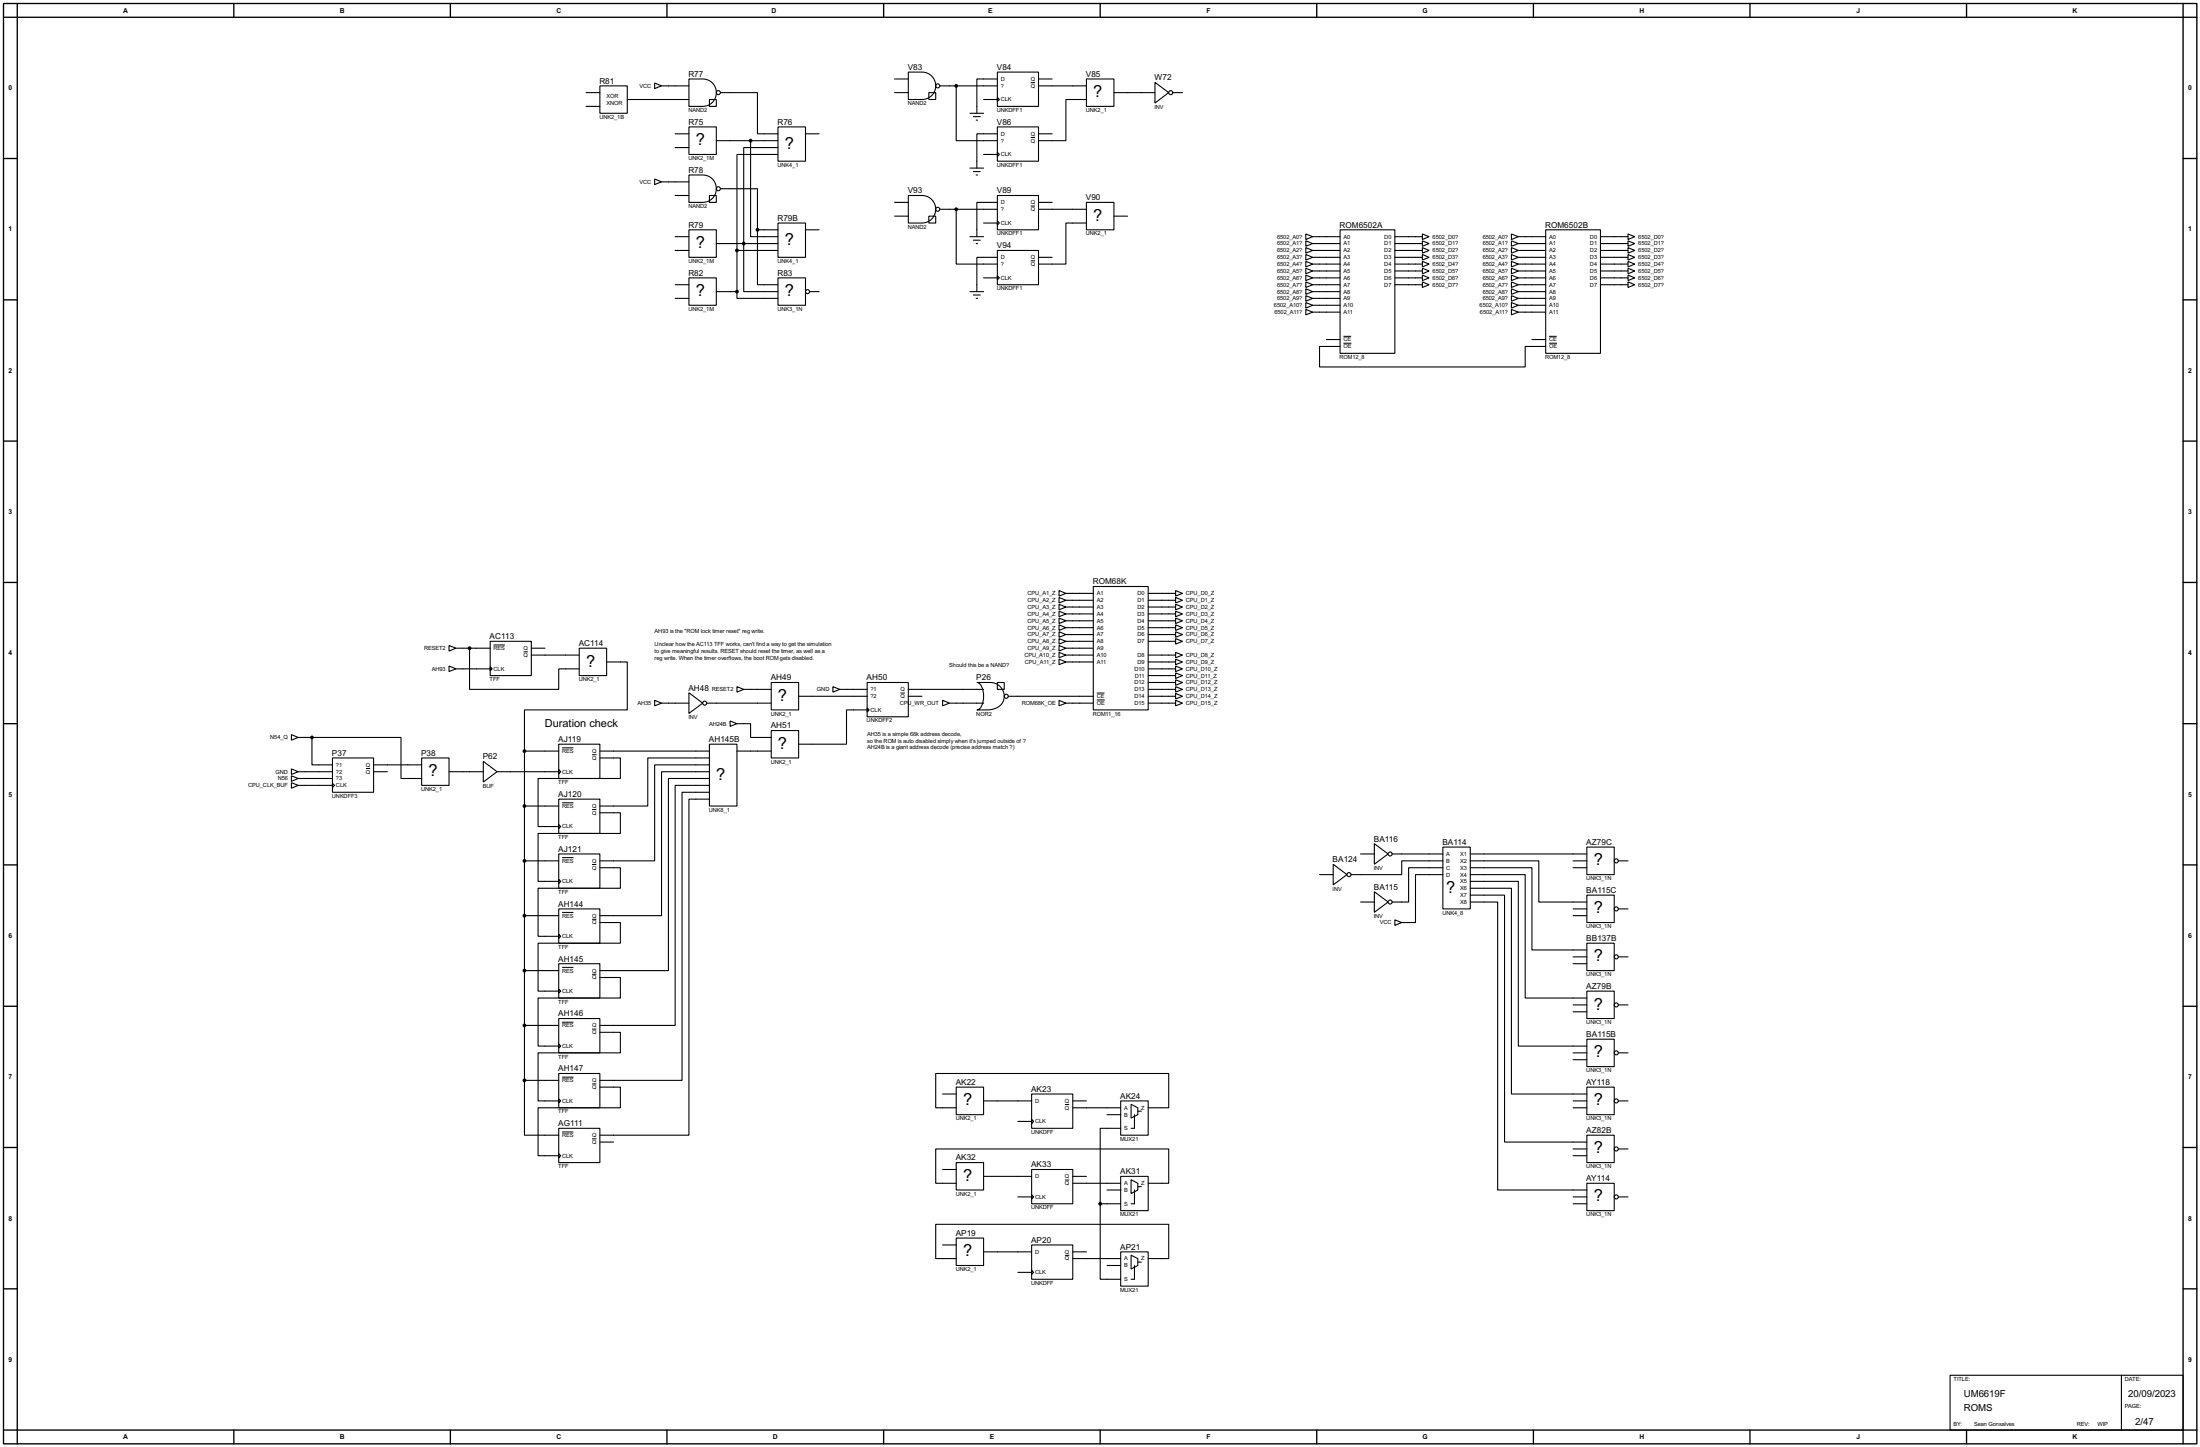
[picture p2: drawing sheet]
<svg xmlns="http://www.w3.org/2000/svg" width="815mm" height="536mm" viewBox="0 0 815 536" stroke-linecap="round" stroke-linejoin="round" font-family="sans-serif">
<g fill="none" stroke="#000" stroke-width=".5">
<path d="M1.3 1.3h812.8v533.4h-812.8zM6.4 6.4h802.6v523.2h-802.6zM6.4 1.3v5.1h-5.1M86.7 1.3v5.1M166.9 1.3v5.1M247.2 1.3v5.1M327.5 1.3v5.1M407.7 1.3v5.1M488 1.3v5.1M568.3 1.3v5.1M648.5 1.3v5.1M728.8 1.3v5.1"/>
<path d="M809 1.3v5.1h5.1M1.3 58.7h5.1M809 58.7h5.1M1.3 111.1h5.1M809 111.1h5.1M1.3 163.4h5.1M809 163.4h5.1M1.3 215.7h5.1M809 215.7h5.1M1.3 268h5.1M809 268h5.1M1.3 320.3h5.1"/>
<path d="M809 320.3h5.1M1.3 372.7h5.1M809 372.7h5.1M1.3 425h5.1M809 425h5.1M1.3 477.3h5.1M809 477.3h5.1M1.3 529.6h5.1v5.1M86.7 529.6v5.1M166.9 529.6v5.1M247.2 529.6v5.1M327.5 529.6v5.1"/>
<path d="M407.7 529.6v5.1M488 529.6v5.1M568.3 529.6v5.1M648.5 529.6v5.1M728.8 529.6v5.1M814.1 529.6h-5.1v5.1"/>
</g>
<g fill="none" stroke="#000" stroke-width=".4">
<path d="M217.2 34.3h5.1M217.2 39.4h5.1M222.3 31.8h10.2v10.2h-10.2zM232.5 36.9h22.8M242.6 30.8l2.6 1-2.6 1zM245.2 31.8h10.1M255.3 29.3h1.1a11 11 0 0 1 7.3 1.1 5.1 5.1 0 0 1 1.5 5.6 5.1 5.1 0 0 1-4.8 3.4h-5.1zM262.9 36.9h2.6v2.5h-2.6zM267 34.3h13.7v15.3h7.6M331.5 34.3h5.1M331.5 29.3h5.1M336.6 26.7h1.1a11 11 0 0 1 7.2 1.2 5.1 5.1 0 0 1 1.6 5.6 5.1 5.1 0 0 1-4.8 3.4h-5.1z"/>
<path d="M344.2 34.3h2.6v2.6h-2.6zM348.3 31.8h21.3M354.4 31.8v20.3h15.2M364.5 36.9h5.1M369.6 26.7h15.3v12.7h-15.3zM369.6 36.1l.8 .8-.8 .7zM369.6 29.3h-7.6v12.7M384.9 31.8h17.7M384.9 29.3h5M402.6 29.3h10.2v10.1h-10.2zM402.6 36.9h-7.6v15.2h-10.1M412.8 34.3h15.2"/>
<path d="M428 30.5l5.1 3.8-5.1 3.9zM434.6 34.3h3.6M250.2 49.6h5.1M250.2 54.7h5.1M255.3 47h10.2v10.2h-10.2zM265.5 52.1h22.8M278.2 52.1v35.6h10.1M288.3 47h10.2v12.7h-10.2zM288.3 54.7h-12.7v53.3h12.7M288.3 57.2h-15.2v35.6M298.5 49.6h5.1M359.5 42h5"/>
<path d="M360.7 43.2h2.6M361.8 44.5h.5M364.5 57.2h5.1M369.6 47h15.3v12.7h-15.3zM369.6 56.4l.8 .8-.8 .8zM369.6 49.6h-7.6v12.7M384.9 49.6h5M242.6 66.3l2.6 1.1-2.6 1zM245.2 67.4h10.1M250.2 72.4h5.1M255.3 64.8h1.1a11 11 0 0 1 7.3 1.2 5.1 5.1 0 0 1 1.5 5.6 5.1 5.1 0 0 1-4.8 3.4h-5.1zM262.9 72.4h2.6v2.6h-2.6z"/>
<path d="M267 69.9h13.7v15.2M331.5 75h5.1M336.6 72.4h1.1a10.9 10.9 0 0 1 7.2 1.2 5.1 5.1 0 0 1 1.6 5.6 5.1 5.1 0 0 1-4.8 3.4h-5.1zM348.3 77.5h21.3M354.4 77.5v20.3h15.2M359.5 62.3h5M360.7 63.6h2.6M361.8 64.8h.5M369.6 72.4h15.3v12.7h-15.3zM369.6 75h-7.6v12.7M384.9 77.5h17.7M384.9 75h5"/>
<path d="M402.6 75h10.2v10.1h-10.2zM250.2 92.8h5.1M250.2 87.7h5.1M255.3 85.1h10.2v10.2h-10.2zM265.5 90.2h22.8M273.1 92.8h15.2M273.1 92.8v15.2M280.7 85.1v20.4h7.6M280.7 85.1h7.6M288.3 82.6h10.2v12.7h-10.2zM298.5 85.1h5.1M331.5 80.1h5.1"/>
<path d="M344.2 80.1h2.6v2.5h-2.6zM359.5 87.7h5M360.7 89h2.6M361.8 90.2h.5M364.5 82.6h5.1M369.6 81.8l.8 .8-.8 .8zM369.6 92.8h15.3v12.7h-15.3zM369.6 95.3h-7.6v12.7M384.9 95.3h5M402.6 82.6h-7.6v15.2h-10.1M412.8 80.1h5.1M483.9 86.7l2.6 1-2.6 1z"/>
<path d="M483.9 89.2l2.6 1-2.6 1zM483.9 91.7l2.6 1.1-2.6 1zM483.9 94.3l2.6 1-2.6 1zM483.9 96.8l2.6 1-2.6 1.1zM483.9 99.4l2.6 1-2.6 1zM486.5 90.2h10.1M486.5 92.8h10.1M486.5 95.3h10.1M486.5 97.8h10.1M486.5 87.7h10.1M496.6 85.1h20.3v45.8h-20.3zM516.9 90.2h10.2"/>
<path d="M516.9 92.8h10.2M516.9 95.3h10.2M516.9 97.8h10.2M516.9 87.7h10.2M527.1 86.7l2.5 1-2.5 1zM527.1 89.2l2.5 1-2.5 1zM527.1 91.7l2.5 1.1-2.5 1zM527.1 94.3l2.5 1-2.5 1zM527.1 96.8l2.5 1-2.5 1.1zM527.1 99.4l2.5 1-2.5 1zM560.1 86.7l2.6 1-2.6 1zM560.1 89.2l2.6 1-2.6 1z"/>
<path d="M560.1 91.7l2.6 1.1-2.6 1zM560.1 94.3l2.6 1-2.6 1zM560.1 96.8l2.6 1-2.6 1.1zM560.1 99.4l2.6 1-2.6 1zM562.7 90.2h10.1M562.7 92.8h10.1M562.7 95.3h10.1M562.7 97.8h10.1M562.7 87.7h10.1M572.8 85.1h20.3v45.8h-20.3zM593.1 90.2h10.2M593.1 92.8h10.2"/>
<path d="M593.1 95.3h10.2M593.1 97.8h10.2M593.1 87.7h10.2M603.3 86.7l2.5 1-2.5 1zM603.3 89.2l2.5 1-2.5 1zM603.3 91.7l2.5 1.1-2.5 1zM603.3 94.3l2.5 1-2.5 1zM603.3 96.8l2.5 1-2.5 1.1zM603.3 99.4l2.5 1-2.5 1zM250.2 105.5h5.1M250.2 110.5h5.1M255.3 102.9h10.2v10.2h-10.2z"/>
<path d="M265.5 108h7.6M273.1 108v2.5h15.2M288.3 102.9h10.2v10.2h-10.2zM300 108h3.6M359.5 108h5M360.7 109.3h2.6M361.8 110.5h.5M364.5 102.9h5.1M369.6 102.2l.8 .7-.8 .8zM483.9 101.9l2.6 1-2.6 1zM483.9 104.4l2.6 1.1-2.6 1zM483.9 107l2.6 1-2.6 1z"/>
<path d="M483.9 109.5l2.6 1-2.6 1.1zM483.9 112.1l2.6 1-2.6 1zM483.9 114.6l2.6 1-2.6 1zM486.5 100.4h10.1M486.5 102.9h10.1M486.5 105.5h10.1M486.5 108h10.1M486.5 110.5h10.1M486.5 113.1h10.1M486.5 115.6h10.1M516.9 100.4h10.2M516.9 102.9h10.2"/>
<path d="M516.9 105.5h10.2M527.1 101.9l2.5 1-2.5 1zM527.1 104.4l2.5 1.1-2.5 1zM560.1 101.9l2.6 1-2.6 1zM560.1 104.4l2.6 1.1-2.6 1zM560.1 107l2.6 1-2.6 1zM560.1 109.5l2.6 1-2.6 1.1zM560.1 112.1l2.6 1-2.6 1zM560.1 114.6l2.6 1-2.6 1zM562.7 100.4h10.1M562.7 102.9h10.1M562.7 105.5h10.1"/>
<path d="M562.7 108h10.1M562.7 110.5h10.1M562.7 113.1h10.1M562.7 115.6h10.1M593.1 100.4h10.2M593.1 102.9h10.2M593.1 105.5h10.2M603.3 101.9l2.5 1-2.5 1zM603.3 104.4l2.5 1.1-2.5 1zM491.5 125.8h5.1M496.6 128.3h-7.6v7.6h76.2v-7.6h7.6M567.7 125.8h5.1"/>
<path d="M392.5 218.7l2.5 1.1-2.5 1zM395 219.8h10.2M405.2 217.2h20.3v45.7h-20.3zM425.5 219.8h10.2M435.7 218.7l2.5 1.1-2.5 1zM166.4 239.1l2.6 1-2.6 1zM181.7 237.5h15.2v12.7h-15.2zM392.5 221.3l2.5 1-2.5 1zM392.5 223.8l2.5 1-2.5 1.1zM392.5 226.4l2.5 1-2.5 1zM392.5 228.9l2.5 1-2.5 1zM392.5 231.4l2.5 1.1-2.5 1z"/>
<path d="M392.5 234l2.5 1-2.5 1zM392.5 236.5l2.5 1-2.5 1.1zM392.5 239.1l2.5 1-2.5 1zM395 222.3h10.2M395 224.8h10.2M395 227.4h10.2M395 229.9h10.2M395 232.5h10.2M395 235h10.2M395 237.5h10.2M425.5 222.3h10.2M425.5 224.8h10.2"/>
<path d="M425.5 227.4h10.2M425.5 229.9h10.2M425.5 232.5h10.2M425.5 235h10.2M425.5 237.5h10.2M435.7 221.3l2.5 1-2.5 1zM435.7 223.8l2.5 1-2.5 1.1zM435.7 226.4l2.5 1-2.5 1zM435.7 228.9l2.5 1-2.5 1zM435.7 231.4l2.5 1.1-2.5 1zM435.7 234l2.5 1-2.5 1zM435.7 236.5l2.5 1-2.5 1.1z"/>
<path d="M166.4 246.7l2.6 1-2.6 1zM169 240.1h12.7M169 247.7h12.7M174 240.1v15.2h33.1v-7.6h7.6M181.7 246.9l.7 .8-.7 .8zM196.9 240.1h5.1M196.9 242.6h17.8M214.7 240.1h10.1v10.1h-10.1zM224.8 245.2h7.7v17.7h-38.1v15.3M242.6 259.4l2.6 1-2.6 1zM255.3 256.6l5.1 3.8-5.1 3.8zM273.1 254.3l2.5 1-2.5 1z"/>
<path d="M275.6 255.3h10.2M285.8 252.8h10.2v10.1h-10.2zM296 257.9h25.4M308.7 254.3l2.5 1-2.5 1zM311.2 255.3h10.2M321.4 252.8h15.2v12.7h-15.2zM336.6 255.3h27.9M336.6 257.9h5.1M349.3 259.4l2.5 1-2.5 1zM362 252.8h.7a17.2 17.2 0 0 1 6.9 .6 5 5 0 0 1 2.4 5.8 5 5 0 0 1-5.1 3.6l-4.9 .1a3.2 3.2 0 0 0 2.3-3.1 7.8 7.8 0 0 0-1.3-6.7zM369.6 252.8h2.6v2.5h-2.6zM373.7 257.9h31.5"/>
<path d="M392.5 241.6l2.5 1-2.5 1zM392.5 244.1l2.5 1.1-2.5 1zM392.5 259.4l2.5 1-2.5 1zM395 240.1h10.2M395 242.6h10.2M395 245.2h10.2M425.5 242.6h10.2M425.5 245.2h10.2M425.5 247.7h10.2M425.5 250.2h10.2M425.5 252.8h10.2M425.5 255.3h10.2"/>
<path d="M425.5 257.9h10.2M435.7 241.6l2.5 1-2.5 1zM435.7 244.1l2.5 1.1-2.5 1zM435.7 246.7l2.5 1-2.5 1zM435.7 249.2l2.5 1-2.5 1.1zM435.7 251.8l2.5 1-2.5 1zM435.7 254.3l2.5 1-2.5 1zM435.7 256.8l2.5 1.1-2.5 1zM435.7 259.4l2.5 1-2.5 1zM108 272.1l2.5 1-2.5 1zM110.5 273.1h5.1M115.6 273.1v10.2h7.6"/>
<path d="M115.6 273.1h33v15.2h7.7M194.4 278.2h12.7M194.4 278.2v121.9M207.1 275.6h15.2v12.7h-15.2zM222.3 278.2h40.6M245.2 260.4h10.1M261.9 260.4h23.9M262.9 275.6h10.2v22.9h-10.2zM270.6 267l2.5 1-2.5 1zM273.1 268h5.1v5.1h7.6M273.1 278.2h12.7M285.8 270.6h10.2v10.1h-10.2z"/>
<path d="M321.4 262.2l.7 .7-.7 .8zM321.4 262.9h-7.7v12.7h-17.7M351.8 260.4h12.7M395 260.4h10.2M425.5 260.4h10.2M108 289.9l2.5 1-2.5 1zM108 284.8l2.5 1-2.5 1zM108 287.3l2.5 1-2.5 1.1zM110.5 285.8h12.7M110.5 290.9h12.7M110.5 288.3h12.7M123.2 280.7h15.3v12.7h-15.3z"/>
<path d="M123.2 290.1l.8 .8-.8 .7zM138.5 285.8h5.1M138.5 283.3h17.8M156.3 280.7h10.1v10.2h-10.1zM166.4 285.8h12.7M179.1 282l5.1 3.8-5.1 3.8zM184.2 285.8h22.9M194.4 298.5h12.7M207.1 285l.7 .8-.7 .8zM207.1 296h15.2v12.7h-15.2zM222.3 280.7h7.6v7.6h-30.5v17.8h7.7M262.9 280.7h-22.8v17.8h-17.8"/>
<path d="M262.9 283.3h-20.3v35.5h-20.3M262.9 285.8h-17.7v53.3h-22.9M262.9 288.3h-15.2v71.2h-25.4M262.9 290.9h-12.7v88.9h-27.9M262.9 293.4h-10.1v106.7h-30.5M262.9 296h-7.6v124.4h-33M194.4 318.8h12.7M207.1 305.4l.7 .7-.7 .8zM207.1 316.3h15.2v12.7h-15.2zM222.3 301h7.6v7.7h-30.5v17.7h7.7M504.2 316.3h5.1M509.3 312.5l5.1 3.8-5.1 3.8z"/>
<path d="M515.9 316.3h18.8M534.7 313.7h10.2v22.9h-10.2zM534.7 318.8h-15.2v5.1h-18.8M544.9 318.8h25.4v15.3h17.8M544.9 316.3h43.2M583 318.8h5.1M588.1 313.7h10.1v10.2h-10.1zM599.7 318.8h3.6M194.4 339.1h12.7M207.1 325.7l.7 .7-.7 .8zM207.1 336.6h15.2v12.7h-15.2zM222.3 321.4h7.6v7.6h-30.5v17.8h7.7"/>
<path d="M489 323.9h5.1M494.1 320.1l5.1 3.8-5.1 3.8zM504.2 334.1h5.1M509.3 330.3l5.1 3.8-5.1 3.8zM534.7 321.4h-12.7v12.7h-6.1M534.7 323.9h-10.1v17.8h-5.1M544.9 321.4h22.8v30.4h20.4M544.9 323.9h20.3v45.7h22.9M544.9 326.4h17.8v61h25.4M544.9 329h15.2v76.2h28M544.9 331.5h12.7v91.5h30.5M544.9 334.1h10.1v106.6h33.1"/>
<path d="M583 339.1h5.1M583 321.4h5.1M583 336.6h5.1M588.1 331.5h10.1v10.2h-10.1zM599.7 336.6h3.6M194.4 359.5h12.7M207.1 346l.7 .8-.7 .7zM207.1 356.9h15.2v12.7h-15.2zM222.3 341.7h7.6v7.6h-30.5v17.8h7.7M516.9 340.7l2.6 1-2.6 1zM583 354.4h5.1M583 356.9h5.1"/>
<path d="M588.1 349.3h10.1v10.2h-10.1zM599.7 354.4h3.6M194.4 379.8h12.7M207.1 366.3l.7 .8-.7 .7zM207.1 377.2h15.2v12.7h-15.2zM222.3 362h7.6v7.6h-30.5v17.8h7.7M583 372.2h5.1M583 374.7h5.1M588.1 367.1h10.1v10.1h-10.1zM599.7 372.2h3.6M207.1 386.6l.7 .8-.7 .8zM207.1 397.6h15.2v12.7h-15.2z"/>
<path d="M222.3 382.3h7.6v7.6h-30.5v17.8h7.7M583 389.9h5.1M583 392.5h5.1M588.1 384.9h10.1v10.1h-10.1zM599.7 389.9h3.6M194.4 400.1v20.3h12.7M194.4 400.1h12.7M207.1 407l.7 .7-.7 .8zM207.1 417.9h15.2v12.7h-15.2zM222.3 402.6h7.6v7.7h-30.5v17.7h7.7M349.3 405.2h5.1M354.4 402.6h10.1v10.2h-10.1z"/>
<path d="M354.4 410.3h-7.6v-12.7h86.3v12.7h-7.6M364.5 407.7h17.8M377.2 415.3h5.1M382.3 405.2h15.3v12.7h-15.3zM382.3 414.6l.8 .7-.8 .8zM397.6 407.7h5M397.6 410.3h17.7M410.3 412.8h5M415.3 407.7h10.2v12.7h-10.2zM415.3 417.9h-7.6v27.9M419.2 409l2.5 1.3v2.5l-2.5 1.3zM420.4 412.8v5.1h-1.2"/>
<path d="M421.7 411.5h1.3M583 407.7h5.1M583 410.3h5.1M588.1 402.6h10.1v10.2h-10.1zM599.7 407.7h3.6M207.1 427.3l.7 .7-.7 .8zM222.3 423h5.1M349.3 433.1h5.1M354.4 430.6h10.1v10.1h-10.1zM354.4 438.2h-7.6v-12.7h86.3v12.7h-7.6M364.5 435.7h17.8M382.3 433.1h15.3v12.7h-15.3z"/>
<path d="M397.6 435.7h5M397.6 438.2h17.7M415.3 435.7h10.2v12.7h-10.2zM419.2 436.9l2.5 1.3v2.5l-2.5 1.3zM421.7 439.5h1.3M583 428h5.1M583 425.5h5.1M588.1 420.4h10.1v10.2h-10.1zM588.1 438.2h10.1v10.2h-10.1zM599.7 425.5h3.6M354.4 458.5h10.1v10.2h-10.1zM377.2 443.3h5.1"/>
<path d="M382.3 442.5l.8 .8-.8 .7zM407.7 445.8v28h7.6M407.7 445.8h7.6M410.3 440.7h5M420.4 440.7v5.1h-1.2M583 445.8h5.1M583 443.3h5.1M599.7 443.3h3.6M349.3 461.1h5.1M354.4 466.1h-7.6v-12.7h86.3v12.7h-7.6M364.5 463.6h17.8M377.2 471.2h5.1"/>
<path d="M382.3 461.1h15.3v12.7h-15.3zM382.3 470.5l.8 .7-.8 .8zM397.6 463.6h5M397.6 466.1h17.7M410.3 468.7h5M415.3 463.6h10.2v12.7h-10.2zM419.2 464.9l2.5 1.2v2.6l-2.5 1.3zM420.4 468.7v5.1h-1.2M421.7 467.4h1.3M722.7 509.3h86.3v20.3h-86.3zM786.2 509.3v20.3"/>
<circle cx="266.2" cy="34.3" r=".75"/>
<circle cx="347.5" cy="31.8" r=".75"/>
<circle cx="433.8" cy="34.3" r=".75"/>
<circle cx="266.2" cy="69.9" r=".75"/>
<circle cx="347.5" cy="77.5" r=".75"/>
<circle cx="299.2" cy="108" r=".75"/>
<circle cx="372.9" cy="257.9" r=".75"/>
<circle cx="261.1" cy="260.4" r=".75"/>
<circle cx="515.1" cy="316.3" r=".75"/>
<circle cx="598.9" cy="318.8" r=".75"/>
<circle cx="499.9" cy="323.9" r=".75"/>
<circle cx="515.1" cy="334.1" r=".75"/>
<circle cx="598.9" cy="336.6" r=".75"/>
<circle cx="598.9" cy="354.4" r=".75"/>
<circle cx="598.9" cy="372.2" r=".75"/>
<circle cx="598.9" cy="389.9" r=".75"/>
<circle cx="598.9" cy="407.7" r=".75"/>
<circle cx="598.9" cy="425.5" r=".75"/>
<circle cx="598.9" cy="443.3" r=".75"/>
</g>
<g fill="none" stroke="#000" stroke-width=".37">
<path d="M382 30.6h1.6M382 50.9h1.6M382 76.3h1.6M382 96.6h1.6M497.9 124.6h2.8M497.9 127.1h2.9M574.1 124.6h2.8M574.1 127.1h2.9M182.9 238.9h4.2M194 241.4h1.6M333.7 256.7h1.6M406.5 256.7h2.8"/>
<path d="M406.5 259.2h2.9M208.3 277h4.2M219.4 279.5h1.6M135.6 284.6h1.6M208.3 297.3h4.2M219.4 299.8h1.6M208.3 317.6h4.2M208.3 337.9h4.2M219.4 320.2h1.6M208.3 358.3h4.2M219.4 340.5h1.6M208.3 378.6h4.2"/>
<path d="M219.4 360.8h1.6M208.3 398.9h4.2M219.4 381.1h1.6M208.3 419.2h4.2M219.4 401.4h1.6M394.7 409.1h1.6M219.4 421.8h1.6M394.7 437h1.6M394.7 464.9h1.6"/>
</g>
<g fill="#000" stroke="#000" stroke-width=".4">
<circle cx="354.3" cy="31.8" r=".5"/>
<circle cx="278.1" cy="52.1" r=".5"/>
<circle cx="354.3" cy="77.5" r=".5"/>
<circle cx="273.1" cy="92.8" r=".5"/>
<circle cx="275.6" cy="90.2" r=".5"/>
<circle cx="280.7" cy="85.1" r=".5"/>
<circle cx="273.1" cy="108" r=".5"/>
<circle cx="174" cy="240.1" r=".5"/>
<circle cx="115.6" cy="273.1" r=".5"/>
<circle cx="194.3" cy="278.2" r=".5"/>
<circle cx="194.3" cy="298.5" r=".5"/>
<circle cx="194.3" cy="318.8" r=".5"/>
<circle cx="194.3" cy="339.1" r=".5"/>
<circle cx="194.3" cy="359.5" r=".5"/>
<circle cx="194.3" cy="379.8" r=".5"/>
<circle cx="194.3" cy="400.1" r=".5"/>
<circle cx="407.7" cy="445.8" r=".5"/>
</g>
<g font-size="6.9">
<text x="405.2" y="36">?</text>
<text x="257.9" y="53.8">?</text>
<text x="290.9" y="55">?</text>
<text x="405.2" y="81.8">?</text>
<text x="257.9" y="91.9">?</text>
<text x="290.9" y="90.6">?</text>
<text x="257.9" y="109.6">?</text>
<text x="290.9" y="109.6">?</text>
<text x="217.2" y="246.9">?</text>
<text x="288.3" y="259.6">?</text>
<text x="288.3" y="277.3">?</text>
<text x="158.8" y="287.5">?</text>
<text x="265.5" y="288.8">?</text>
<text x="590.6" y="320.5">?</text>
<text x="536" y="330.7">?</text>
<text x="590.6" y="338.3">?</text>
<text x="590.6" y="356.1">?</text>
<text x="590.6" y="373.9">?</text>
<text x="590.6" y="391.6">?</text>
<text x="356.9" y="409.4">?</text>
<text x="590.6" y="409.4">?</text>
<text x="590.6" y="427.2">?</text>
<text x="356.9" y="437.4">?</text>
<text x="590.6" y="445">?</text>
<text x="356.9" y="465.3">?</text>
</g>
<text font-size="4.6" x="202" y="269.1">Duration check</text>
<g font-size="4">
<text x="727.8" y="517.5">UM6619F</text>
<text x="788.7" y="517.5">20/09/2023</text>
<text x="727.8" y="522.5">ROMS</text>
<text x="791.3" y="527.6">2/47</text>
</g>
<g font-size="3.4">
<text x="255.1" y="28.4">R77</text>
<text x="336.4" y="25.9">V83</text>
<text x="369.4" y="25.9">V84</text>
<text x="402.4" y="28.4">V85</text>
<text x="427.8" y="29.7">W72</text>
<text x="222.1" y="31">R81</text>
<text x="255.1" y="46.2">R75</text>
<text x="288.1" y="46.2">R76</text>
<text x="369.4" y="46.2">V86</text>
<text x="255.1" y="64">R78</text>
<text x="336.4" y="71.6">V93</text>
<text x="369.4" y="71.6">V89</text>
<text x="402.4" y="74.1">V90</text>
<text x="288.1" y="81.8">R79B</text>
<text x="255.1" y="84.3">R79</text>
<text x="496.4" y="84.3">ROM6502A</text>
<text x="572.6" y="84.3">ROM6502B</text>
<text x="369.4" y="92">V94</text>
<text x="255.1" y="102.1">R82</text>
<text x="288.1" y="102.1">R83</text>
<text x="405" y="216.4">ROM68K</text>
<text x="181.5" y="236.7">AC113</text>
<text x="214.5" y="239.3">AC114</text>
<text x="285.6" y="252">AH49</text>
<text x="321.2" y="252">AH50</text>
<text x="361.8" y="252">P26</text>
<text x="255.1" y="255.8">AH48</text>
<text x="285.6" y="269.8">AH51</text>
<text x="206.9" y="274.8">AJ119</text>
<text x="262.7" y="274.8">AH145B</text>
<text x="123" y="279.9">P37</text>
<text x="156.1" y="279.9">P38</text>
<text x="178.9" y="281.2">P62</text>
<text x="206.9" y="295.2">AJ120</text>
<text x="509.1" y="311.7">BA116</text>
<text x="206.9" y="315.5">AJ121</text>
<text x="534.5" y="312.9">BA114</text>
<text x="587.9" y="312.9">AZ79C</text>
<text x="493.9" y="319.3">BA124</text>
<text x="509.1" y="329.5">BA115</text>
<text x="206.9" y="335.8">AH144</text>
<text x="587.9" y="330.7">BA115C</text>
<text x="587.9" y="348.5">BB137B</text>
<text x="206.9" y="356.1">AH145</text>
<text x="587.9" y="366.3">AZ79B</text>
<text x="206.9" y="376.4">AH146</text>
<text x="587.9" y="384.1">BA115B</text>
<text x="206.9" y="396.8">AH147</text>
<text x="354.2" y="401.8">AK22</text>
<text x="587.9" y="401.8">AY118</text>
<text x="382.1" y="404.4">AK23</text>
<text x="415.1" y="406.9">AK24</text>
<text x="206.9" y="417.1">AG111</text>
<text x="587.9" y="419.6">AZ82B</text>
<text x="354.2" y="429.8">AK32</text>
<text x="382.1" y="432.3">AK33</text>
<text x="415.1" y="434.9">AK31</text>
<text x="587.9" y="437.4">AY114</text>
<text x="354.2" y="457.7">AP19</text>
<text x="382.1" y="460.3">AP20</text>
<text x="415.1" y="462.8">AP21</text>
</g>
<g font-size="2.8">
<text x="45.7" y="4.7">A</text>
<text x="126" y="4.7">B</text>
<text x="206.2" y="4.7">C</text>
<text x="286" y="4.7">D</text>
<text x="366.3" y="4.7">E</text>
<text x="447.1" y="4.7">F</text>
<text x="527.2" y="4.7">G</text>
<text x="607.5" y="4.7">H</text>
<text x="688" y="4.7">J</text>
<text x="768.1" y="4.7">K</text>
<text x="3.2" y="33.4">0</text>
<text x="810.9" y="33.4">0</text>
<text x="3.2" y="85.7">1</text>
<text x="810.9" y="85.7">1</text>
<text x="3.2" y="138.1">2</text>
<text x="810.9" y="138.1">2</text>
<text x="3.2" y="190.4">3</text>
<text x="810.9" y="190.4">3</text>
<text x="3.2" y="242.7">4</text>
<text x="810.9" y="242.7">4</text>
<text x="3.2" y="295">5</text>
<text x="810.9" y="295">5</text>
<text x="3.2" y="347.4">6</text>
<text x="810.9" y="347.4">6</text>
<text x="3.2" y="399.7">7</text>
<text x="810.9" y="399.7">7</text>
<text x="3.2" y="452">8</text>
<text x="810.9" y="452">8</text>
<text x="3.2" y="504.3">9</text>
<text x="810.9" y="504.3">9</text>
<text x="45.7" y="533">A</text>
<text x="126" y="533">B</text>
<text x="206.2" y="533">C</text>
<text x="286.5" y="533">D</text>
<text x="366.8" y="533">E</text>
<text x="447.1" y="533">F</text>
<text x="527.2" y="533">G</text>
<text x="607.5" y="533">H</text>
<text x="688" y="533">J</text>
<text x="768.1" y="533">K</text>
</g>
<g font-size="2.4">
<text x="370.9" y="30">D</text>
<text x="382" y="30">Q</text>
<text x="237" y="32.5">VCC</text>
<text x="370.9" y="32.5">?</text>
<text x="382" y="32.5">Q</text>
<text x="224.8" y="36.2">XOR</text>
<text x="224.8" y="38.8">XNOR</text>
<text x="255.1" y="41.5">NAND2</text>
<text x="336.4" y="38.9">NAND2</text>
<text x="369.4" y="41.5">UNKDFF1</text>
<text x="370.9" y="37.5">CLK</text>
<text x="402.4" y="41.5">UNK2_1</text>
<text x="427.8" y="40.2">INV</text>
<text x="222.1" y="44.1">UNK2_1B</text>
<text x="370.9" y="50.2">D</text>
<text x="370.9" y="52.8">?</text>
<text x="382" y="52.8">Q</text>
<text x="382" y="50.2">Q</text>
<text x="255.1" y="59.3">UNK2_1M</text>
<text x="370.9" y="57.9">CLK</text>
<text x="288.1" y="61.8">UNK4_1</text>
<text x="369.4" y="61.8">UNKDFF1</text>
<text x="237" y="68.1">VCC</text>
<text x="255.1" y="77">NAND2</text>
<text x="370.9" y="75.6">D</text>
<text x="382" y="75.6">Q</text>
<text x="370.9" y="83.3">CLK</text>
<text x="370.9" y="78.2">?</text>
<text x="382" y="78.2">Q</text>
<text x="336.4" y="84.7">NAND2</text>
<text x="369.4" y="87.2">UNKDFF1</text>
<text x="402.4" y="87.2">UNK2_1</text>
<text x="473.3" y="88.3">6502_A0?</text>
<text x="497.9" y="88.3">A0</text>
<text x="513" y="88.3">D0</text>
<text x="530.9" y="88.3">6502_D0?</text>
<text x="549.5" y="88.3">6502_A0?</text>
<text x="574.1" y="88.3">A0</text>
<text x="589.2" y="88.3">D0</text>
<text x="607.1" y="88.3">6502_D0?</text>
<text x="370.9" y="96">D</text>
<text x="382" y="96">Q</text>
<text x="473.3" y="90.9">6502_A1?</text>
<text x="473.3" y="93.5">6502_A2?</text>
<text x="473.3" y="96">6502_A3?</text>
<text x="497.9" y="90.9">A1</text>
<text x="497.9" y="93.5">A2</text>
<text x="497.9" y="96">A3</text>
<text x="513" y="90.9">D1</text>
<text x="513" y="93.5">D2</text>
<text x="513" y="96">D3</text>
<text x="530.9" y="90.9">6502_D1?</text>
<text x="530.9" y="93.5">6502_D2?</text>
<text x="530.9" y="96">6502_D3?</text>
<text x="549.5" y="90.9">6502_A1?</text>
<text x="549.5" y="93.5">6502_A2?</text>
<text x="549.5" y="96">6502_A3?</text>
<text x="574.1" y="90.9">A1</text>
<text x="574.1" y="93.5">A2</text>
<text x="574.1" y="96">A3</text>
<text x="589.2" y="90.9">D1</text>
<text x="589.2" y="93.5">D2</text>
<text x="589.2" y="96">D3</text>
<text x="607.1" y="90.9">6502_D1?</text>
<text x="607.1" y="93.5">6502_D2?</text>
<text x="607.1" y="96">6502_D3?</text>
<text x="255.1" y="97.4">UNK2_1M</text>
<text x="288.1" y="97.4">UNK4_1</text>
<text x="370.9" y="98.5">?</text>
<text x="382" y="98.5">Q</text>
<text x="473.3" y="98.5">6502_A4?</text>
<text x="473.3" y="101">6502_A5?</text>
<text x="497.9" y="98.5">A4</text>
<text x="497.9" y="101">A5</text>
<text x="513" y="98.5">D4</text>
<text x="513" y="101">D5</text>
<text x="530.9" y="98.5">6502_D4?</text>
<text x="530.9" y="101">6502_D5?</text>
<text x="549.5" y="98.5">6502_A4?</text>
<text x="549.5" y="101">6502_A5?</text>
<text x="574.1" y="98.5">A4</text>
<text x="574.1" y="101">A5</text>
<text x="589.2" y="98.5">D4</text>
<text x="589.2" y="101">D5</text>
<text x="607.1" y="98.5">6502_D4?</text>
<text x="607.1" y="101">6502_D5?</text>
<text x="369.4" y="107.6">UNKDFF1</text>
<text x="370.9" y="103.6">CLK</text>
<text x="473.3" y="103.6">6502_A6?</text>
<text x="473.3" y="106.2">6502_A7?</text>
<text x="497.9" y="103.6">A6</text>
<text x="497.9" y="106.2">A7</text>
<text x="513" y="103.6">D6</text>
<text x="513" y="106.2">D7</text>
<text x="530.9" y="103.6">6502_D6?</text>
<text x="530.9" y="106.2">6502_D7?</text>
<text x="549.5" y="103.6">6502_A6?</text>
<text x="549.5" y="106.2">6502_A7?</text>
<text x="574.1" y="103.6">A6</text>
<text x="574.1" y="106.2">A7</text>
<text x="589.2" y="103.6">D6</text>
<text x="589.2" y="106.2">D7</text>
<text x="607.1" y="103.6">6502_D6?</text>
<text x="607.1" y="106.2">6502_D7?</text>
<text x="472.1" y="113.7">6502_A10?</text>
<text x="473.3" y="108.7">6502_A8?</text>
<text x="473.3" y="111.2">6502_A9?</text>
<text x="497.9" y="108.7">A8</text>
<text x="497.9" y="111.2">A9</text>
<text x="497.9" y="113.7">A10</text>
<text x="548.3" y="113.7">6502_A10?</text>
<text x="549.5" y="108.7">6502_A8?</text>
<text x="549.5" y="111.2">6502_A9?</text>
<text x="574.1" y="108.7">A8</text>
<text x="574.1" y="111.2">A9</text>
<text x="574.1" y="113.7">A10</text>
<text x="255.1" y="115.1">UNK2_1M</text>
<text x="288.1" y="115.1">UNK3_1N</text>
<text x="472.3" y="116.3">6502_A11?</text>
<text x="497.9" y="116.3">A11</text>
<text x="548.5" y="116.3">6502_A11?</text>
<text x="574.1" y="116.3">A11</text>
<text x="497.9" y="126.4">CE</text>
<text x="497.9" y="129">OE</text>
<text x="574.1" y="126.4">CE</text>
<text x="574.1" y="129">OE</text>
<text x="496.4" y="133">ROM12_8</text>
<text x="572.6" y="133">ROM12_8</text>
<text x="380.8" y="220.5">CPU_A1_Z</text>
<text x="406.5" y="220.5">A1</text>
<text x="421.6" y="220.5">D0</text>
<text x="439.5" y="220.5">CPU_D0_Z</text>
<text x="380.8" y="223">CPU_A2_Z</text>
<text x="380.8" y="225.5">CPU_A3_Z</text>
<text x="406.5" y="223">A2</text>
<text x="406.5" y="225.5">A3</text>
<text x="421.6" y="223">D1</text>
<text x="421.6" y="225.5">D2</text>
<text x="439.5" y="223">CPU_D1_Z</text>
<text x="439.5" y="225.5">CPU_D2_Z</text>
<text x="380.8" y="228.1">CPU_A4_Z</text>
<text x="380.8" y="230.6">CPU_A5_Z</text>
<text x="380.8" y="233.2">CPU_A6_Z</text>
<text x="406.5" y="228.1">A4</text>
<text x="406.5" y="230.6">A5</text>
<text x="406.5" y="233.2">A6</text>
<text x="421.6" y="228.1">D3</text>
<text x="421.6" y="230.6">D4</text>
<text x="421.6" y="233.2">D5</text>
<text x="439.5" y="228.1">CPU_D3_Z</text>
<text x="439.5" y="230.6">CPU_D4_Z</text>
<text x="439.5" y="233.2">CPU_D5_Z</text>
<text x="242.6" y="234.4">AH93 is the &quot;ROM lock timer reset&quot; reg write.</text>
<text x="242.6" y="239.4">Unclear how the AC113 TFF works, can't find a way to get the simulation</text>
<text x="380.8" y="235.7">CPU_A7_Z</text>
<text x="380.8" y="238.2">CPU_A8_Z</text>
<text x="406.5" y="235.7">A7</text>
<text x="406.5" y="238.2">A8</text>
<text x="421.6" y="235.7">D6</text>
<text x="421.6" y="238.2">D7</text>
<text x="439.5" y="235.7">CPU_D6_Z</text>
<text x="439.5" y="238.2">CPU_D7_Z</text>
<text x="157.2" y="240.8">RESET2</text>
<text x="182.9" y="240.8">RES</text>
<text x="194" y="243.3">Q</text>
<text x="194" y="240.8">Q</text>
<text x="242.6" y="242">to give meaningful results. RESET should reset the timer, as well as a</text>
<text x="242.6" y="244.5">reg write. When the timer overflows, the boot ROM gets disabled.</text>
<text x="379.7" y="243.3">CPU_A10_Z</text>
<text x="379.8" y="245.9">CPU_A11_Z</text>
<text x="380.8" y="240.8">CPU_A9_Z</text>
<text x="406.5" y="240.8">A9</text>
<text x="406.5" y="243.3">A10</text>
<text x="406.5" y="245.9">A11</text>
<text x="421.6" y="243.3">D8</text>
<text x="421.6" y="245.9">D9</text>
<text x="439.5" y="243.3">CPU_D8_Z</text>
<text x="439.5" y="245.9">CPU_D9_Z</text>
<text x="160" y="248.4">AH93</text>
<text x="182.9" y="248.4">CLK</text>
<text x="351.8" y="247.1">Should this be a NAND?</text>
<text x="420.4" y="248.4">D10</text>
<text x="420.6" y="250.9">D11</text>
<text x="439.5" y="248.4">CPU_D10_Z</text>
<text x="439.5" y="250.9">CPU_D11_Z</text>
<text x="181.5" y="252.3">TFF</text>
<text x="214.5" y="252.3">UNK2_1</text>
<text x="263.8" y="256">RESET2</text>
<text x="302.8" y="256">GND</text>
<text x="322.6" y="256">?1</text>
<text x="333.7" y="256">Q</text>
<text x="420.4" y="253.5">D12</text>
<text x="420.4" y="256">D13</text>
<text x="439.5" y="253.5">CPU_D12_Z</text>
<text x="439.5" y="256">CPU_D13_Z</text>
<text x="236.2" y="261.1">AH35</text>
<text x="322.6" y="263.6">CLK</text>
<text x="322.6" y="258.6">?2</text>
<text x="333.5" y="261.1">CPU_WR_OUT</text>
<text x="333.7" y="258.6">Q</text>
<text x="378.7" y="261.1">ROM68K_OE</text>
<text x="406.5" y="258.6">CE</text>
<text x="406.5" y="261.1">OE</text>
<text x="420.4" y="258.6">D14</text>
<text x="420.4" y="261.1">D15</text>
<text x="439.5" y="258.6">CPU_D14_Z</text>
<text x="439.5" y="261.1">CPU_D15_Z</text>
<text x="255.1" y="266.3">INV</text>
<text x="262.8" y="268.7">AH24B</text>
<text x="285.6" y="265">UNK2_1</text>
<text x="321.2" y="267.6">UNKDFF2</text>
<text x="361.8" y="265">NOR2</text>
<text x="405" y="265">ROM11_16</text>
<text x="100.2" y="273.8">N54_Q</text>
<text x="321.4" y="272.5">AH35 is a simple 68k address decode,</text>
<text x="321.4" y="275">so the ROM is auto disabled simply when it's jumped outside of ?</text>
<text x="208.3" y="278.9">RES</text>
<text x="219.4" y="281.4">Q</text>
<text x="219.4" y="278.9">Q</text>
<text x="321.4" y="277.5">AH24B is a giant address decode (precise address match ?)</text>
<text x="102.1" y="286.5">GND</text>
<text x="124.5" y="284">?1</text>
<text x="124.5" y="286.5">?2</text>
<text x="135.6" y="286.5">Q</text>
<text x="135.6" y="284">Q</text>
<text x="208.3" y="286.5">CLK</text>
<text x="285.6" y="282.8">UNK2_1</text>
<text x="92" y="291.6">CPU_CLK_BUF</text>
<text x="102.9" y="289">N56</text>
<text x="124.5" y="291.6">CLK</text>
<text x="124.5" y="289">?3</text>
<text x="156.1" y="293">UNK2_1</text>
<text x="178.9" y="291.7">BUF</text>
<text x="206.9" y="290.4">TFF</text>
<text x="123" y="295.5">UNKDFF3</text>
<text x="208.3" y="299.2">RES</text>
<text x="219.4" y="299.2">Q</text>
<text x="219.4" y="301.7">Q</text>
<text x="262.7" y="300.6">UNK8_1</text>
<text x="206.9" y="310.8">TFF</text>
<text x="208.3" y="306.8">CLK</text>
<text x="536" y="317">A</text>
<text x="541.1" y="317">X1</text>
<text x="208.3" y="319.5">RES</text>
<text x="219.4" y="322.1">Q</text>
<text x="219.4" y="319.5">Q</text>
<text x="509.1" y="322.2">INV</text>
<text x="536" y="319.5">B</text>
<text x="536" y="322.1">C</text>
<text x="541.1" y="319.5">X2</text>
<text x="541.1" y="322.1">X3</text>
<text x="208.3" y="327.1">CLK</text>
<text x="493.9" y="329.8">INV</text>
<text x="536" y="324.6">D</text>
<text x="541.1" y="324.6">X4</text>
<text x="541.1" y="327.1">X5</text>
<text x="541.1" y="329.7">X6</text>
<text x="587.9" y="326">UNK3_1N</text>
<text x="206.9" y="331.1">TFF</text>
<text x="541.1" y="332.2">X7</text>
<text x="541.1" y="334.8">X8</text>
<text x="208.3" y="339.8">RES</text>
<text x="219.4" y="339.8">Q</text>
<text x="509.1" y="340">INV</text>
<text x="534.5" y="338.7">UNK4_8</text>
<text x="208.3" y="347.5">CLK</text>
<text x="219.4" y="342.4">Q</text>
<text x="511.3" y="342.4">VCC</text>
<text x="587.9" y="343.8">UNK3_1N</text>
<text x="206.9" y="351.4">TFF</text>
<text x="208.3" y="360.2">RES</text>
<text x="219.4" y="362.7">Q</text>
<text x="219.4" y="360.2">Q</text>
<text x="587.9" y="361.6">UNK3_1N</text>
<text x="206.9" y="371.7">TFF</text>
<text x="208.3" y="367.8">CLK</text>
<text x="208.3" y="380.5">RES</text>
<text x="219.4" y="383">Q</text>
<text x="219.4" y="380.5">Q</text>
<text x="587.9" y="379.3">UNK3_1N</text>
<text x="208.3" y="388.1">CLK</text>
<text x="206.9" y="392">TFF</text>
<text x="208.3" y="400.8">RES</text>
<text x="219.4" y="400.8">Q</text>
<text x="587.9" y="397.1">UNK3_1N</text>
<text x="219.4" y="403.3">Q</text>
<text x="206.9" y="412.4">TFF</text>
<text x="208.3" y="408.4">CLK</text>
<text x="383.6" y="408.4">D</text>
<text x="394.7" y="411">Q</text>
<text x="394.7" y="408.4">Q</text>
<text x="416.6" y="411">A</text>
<text x="416.6" y="413.5">B</text>
<text x="423" y="411">Z</text>
<text x="354.2" y="414.9">UNK2_1</text>
<text x="382.1" y="420">UNKDFF</text>
<text x="383.6" y="416">CLK</text>
<text x="416.6" y="418.6">S</text>
<text x="587.9" y="414.9">UNK3_1N</text>
<text x="208.3" y="421.1">RES</text>
<text x="219.4" y="423.7">Q</text>
<text x="219.4" y="421.1">Q</text>
<text x="415.1" y="422.5">MUX21</text>
<text x="208.3" y="428.7">CLK</text>
<text x="206.9" y="432.7">TFF</text>
<text x="383.6" y="436.4">D</text>
<text x="394.7" y="436.4">Q</text>
<text x="587.9" y="432.7">UNK3_1N</text>
<text x="354.2" y="442.8">UNK2_1</text>
<text x="383.6" y="444">CLK</text>
<text x="394.7" y="438.9">Q</text>
<text x="416.6" y="438.9">A</text>
<text x="416.6" y="441.4">B</text>
<text x="423" y="438.9">Z</text>
<text x="382.1" y="447.9">UNKDFF</text>
<text x="416.6" y="446.5">S</text>
<text x="415.1" y="450.5">MUX21</text>
<text x="587.9" y="450.5">UNK3_1N</text>
<text x="383.6" y="464.3">D</text>
<text x="394.7" y="466.8">Q</text>
<text x="394.7" y="464.3">Q</text>
<text x="416.6" y="466.8">A</text>
<text x="423" y="466.8">Z</text>
<text x="354.2" y="470.8">UNK2_1</text>
<text x="383.6" y="471.9">CLK</text>
<text x="416.6" y="469.4">B</text>
<text x="382.1" y="475.9">UNKDFF</text>
<text x="415.1" y="478.4">MUX21</text>
<text x="416.6" y="474.5">S</text>
<text x="724" y="511.5">TITLE:</text>
<text x="787.5" y="511.5">DATE:</text>
<text x="787.5" y="521.6">PAGE:</text>
<text x="724" y="528">BY:</text>
<text x="731.6" y="528">Sean Gonsalves</text>
<text x="769.7" y="528">REV:</text>
<text x="777.3" y="528">WIP</text>
</g>
</svg>
